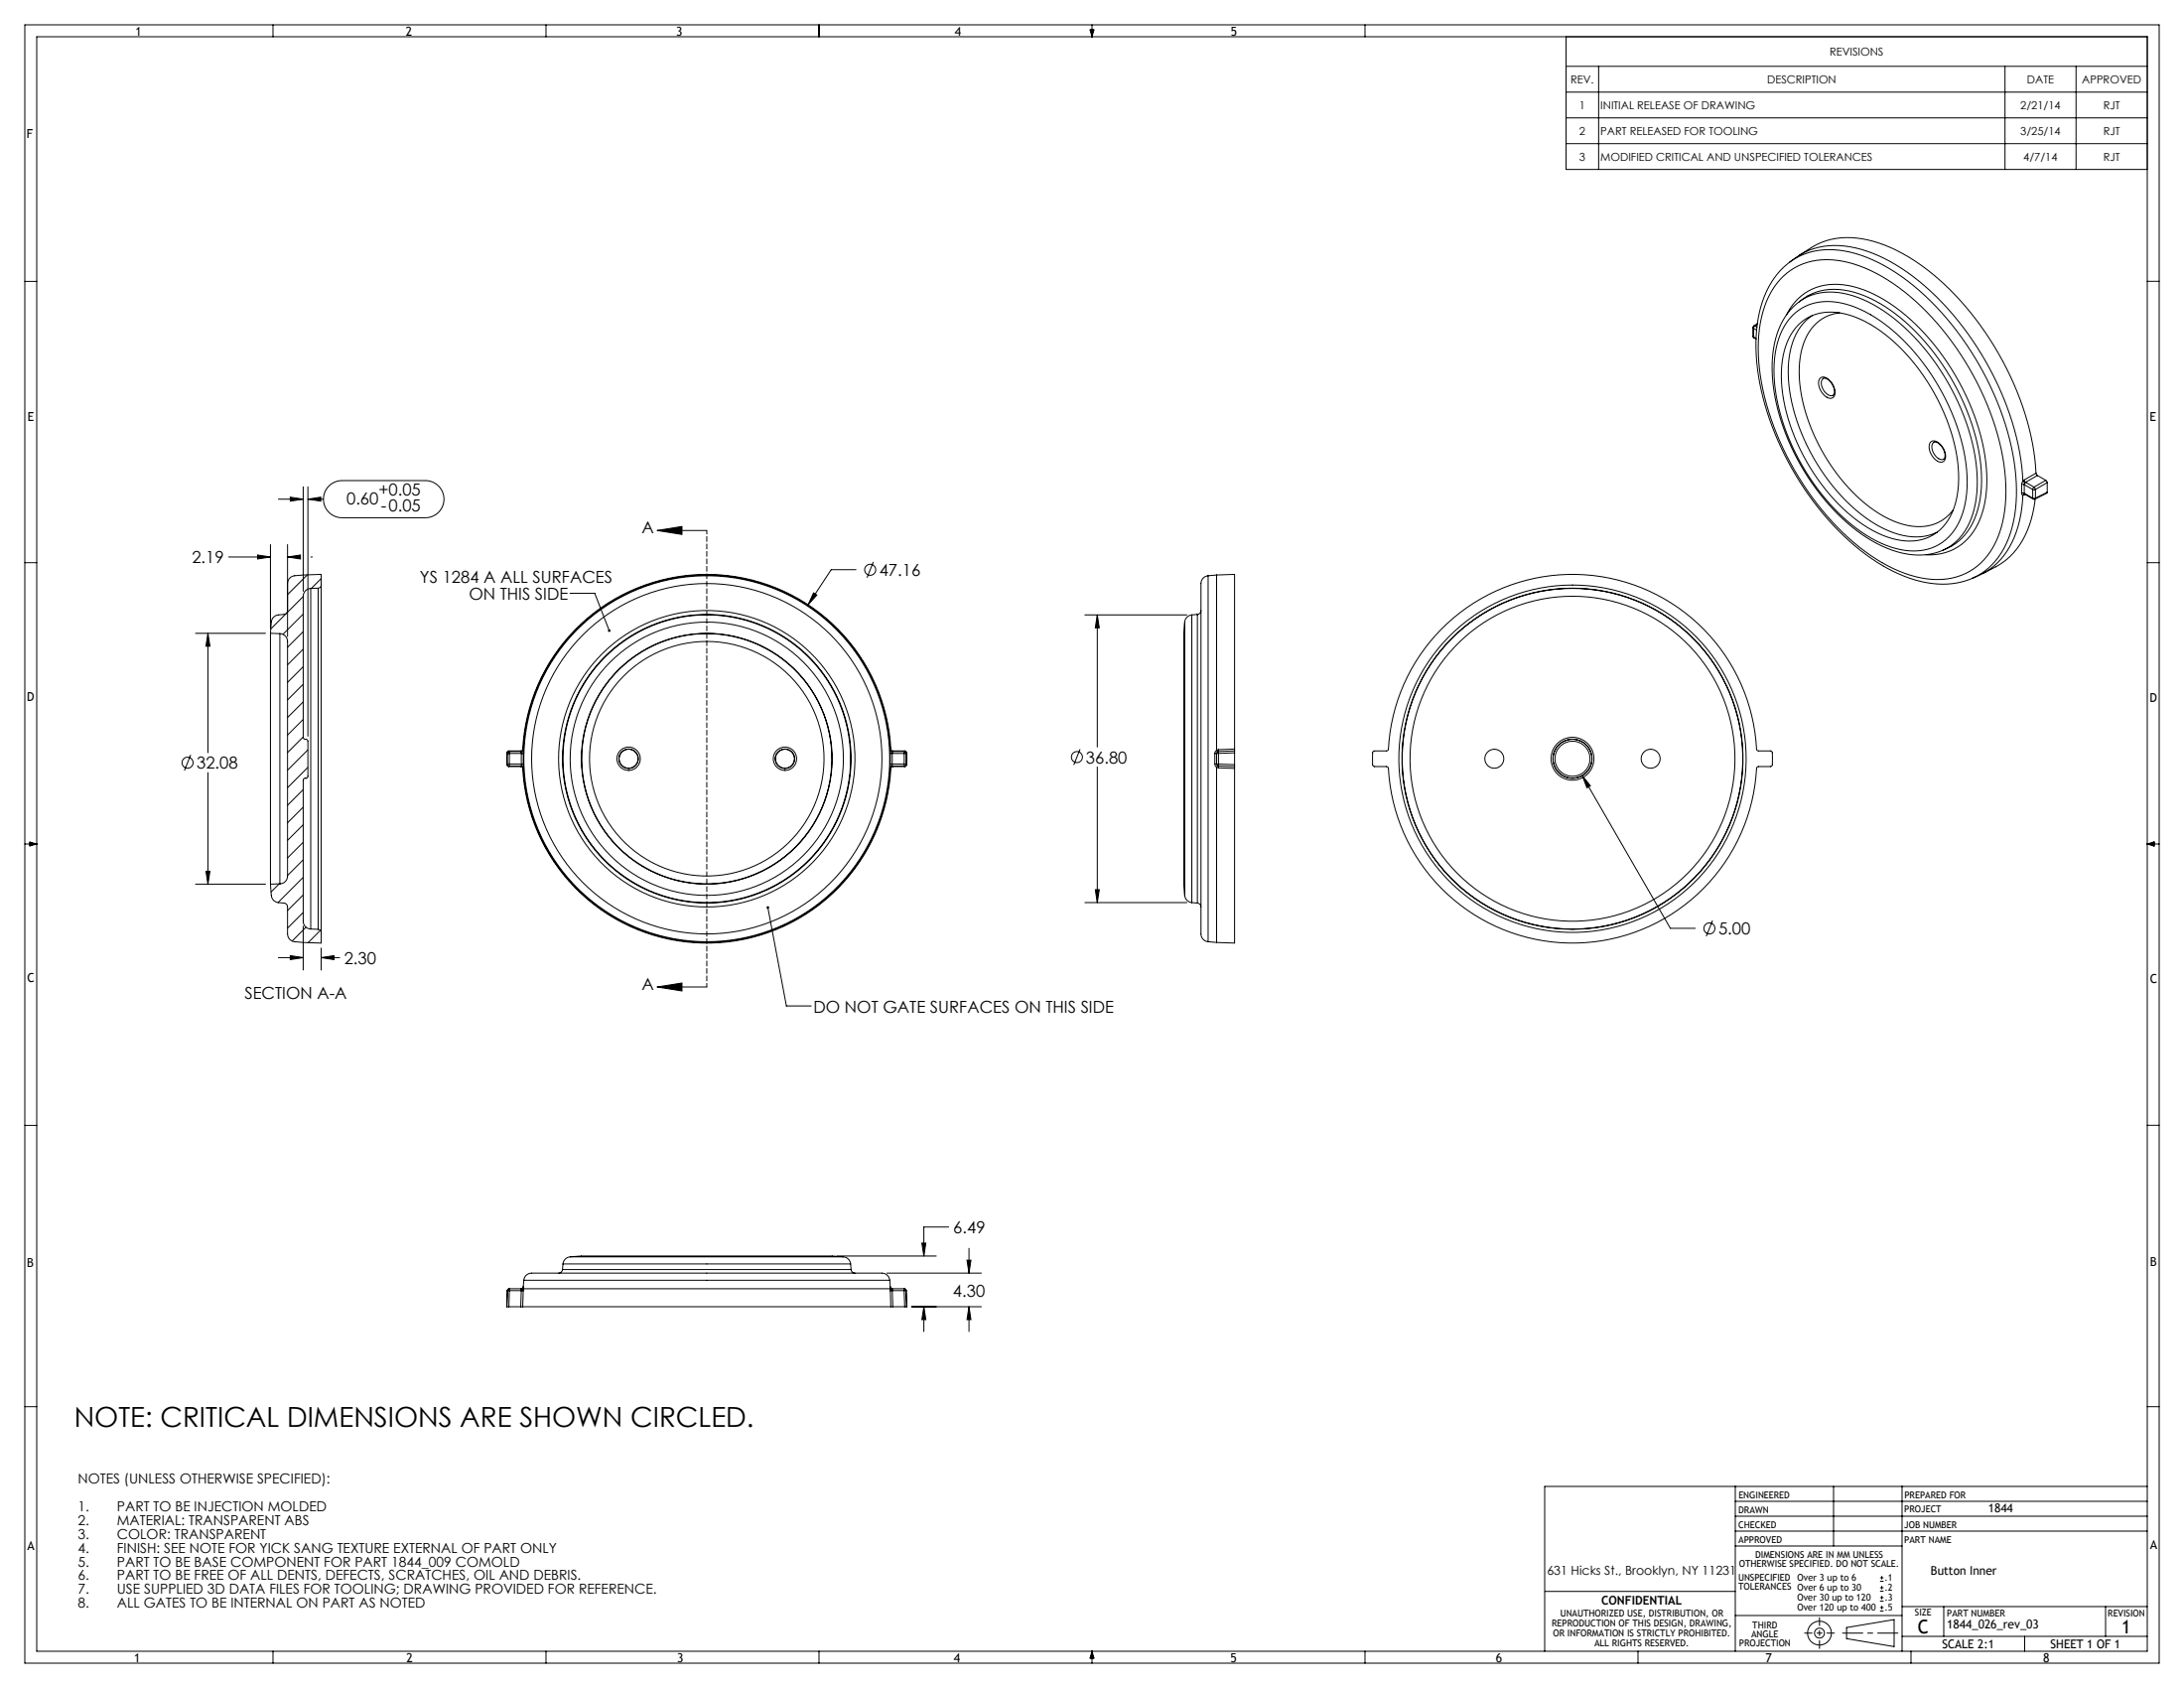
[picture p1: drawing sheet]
<svg xmlns="http://www.w3.org/2000/svg" width="559mm" height="432mm" viewBox="0 0 559 432" stroke-linecap="round" stroke-linejoin="round" font-family="sans-serif">
<g fill="none" stroke="#000" stroke-width=".25">
<path d="M6.3 6.4h546.1v419h-546.1zM9.4 9.4h540v413h-540zM69.8 6.4v3M139.7 6.4v3M209.5 6.4v3M278.9 7.6h1l-.5 1.8zM279.1 7.6l.3 1.8M279.4 6.4v3M279.7 7.6l-.3 1.8M349.2 6.4v3M400.7 9.4v33.9h148.7M400.7 17h148.7"/>
<path d="M409 17v26.3M513 17v26.3M531.2 17v26.3M400.7 30.2h148.7M400.7 36.8h148.7M400.7 23.6h148.7M6.3 72h3.1M456.3 70.7a17.1 17.1 0 0 1 16.6-3.6 45.5 45.5 0 0 1 21.5 14.2 72.3 72.3 0 0 1 18.7 40.9 30.4 30.4 0 0 1-3.9 18.9 16.3 16.3 0 0 1-17.6 6.8 41.7 41.7 0 0 1-20.1-11.7 73.1 73.1 0 0 1-21.3-41.9 32.8 32.8 0 0 1 3-19.7l1.4-2.1zM458 67a21.9 21.9 0 0 0-8.1 14.4 54.5 54.5 0 0 0 4.3 29.6 72.2 72.2 0 0 0 25.9 32.7 31.7 31.7 0 0 0 18.1 5.7 18.1 18.1 0 0 0 6.6-1.5M458 67a18.2 18.2 0 0 1 16.7-3.6 45.2 45.2 0 0 1 20.8 12.6 76.7 76.7 0 0 1 21.8 43.4l.3 3.7M458 67a18.7 18.7 0 0 1 16.7-2.2 50.8 50.8 0 0 1 23.3 16.5 75.1 75.1 0 0 1 17.8 40.4 32.6 32.6 0 0 1-3.7 19.6 16.5 16.5 0 0 1-7.3 6.6M458.9 78.4a13.8 13.8 0 0 1 13.8-3.1 38.1 38.1 0 0 1 18.1 12.1 58.9 58.9 0 0 1 15.1 34 23.3 23.3 0 0 1-3.8 15.4 13.9 13.9 0 0 1-14.1 4.9 34.4 34.4 0 0 1-17.8-10.2 58.2 58.2 0 0 1-16.7-34.9 24.7 24.7 0 0 1 3.9-16.5z"/>
<path d="M460.3 65.3l3.2-2a19 19 0 0 1 15.9-1.5 49.3 49.3 0 0 1 22.1 15.1 76.1 76.1 0 0 1 19.3 42.3l.1 1.8M460.4 77.1a14.5 14.5 0 0 1 13.9-2.4 40.3 40.3 0 0 1 19.4 14.1 57.9 57.9 0 0 1 13.3 32.8 22.4 22.4 0 0 1-4.2 15.1 13.5 13.5 0 0 1-5.7 4.1M549.4 72h3M448.5 83.8v2.2M448.5 86l.3 .4M448.5 83.8l.2 .2M448.5 86l.2 .2M448.7 84v2.2M448.7 86.2l.1 .2M448.7 84l.7 .4M448.7 86.2l.6 .4M448.7 83.4l-.2 .4"/>
<path d="M448.7 83.4h.3M448.8 86.4l.5 .3M449 83.4l-.3 .6M449 83.4l.5 .3M449.6 83l-.6 .4M449.6 82.8l-.9 .6M457.1 80.5a13.7 13.7 0 0 1 15.8-7.5 36.5 36.5 0 0 1 18.5 11.2 61.1 61.1 0 0 1 16.9 35.8 24.5 24.5 0 0 1-4.1 17 13.3 13.3 0 0 1-11.4 4.9M458.6 80.7a13.3 13.3 0 0 1 13.6-2.9 38.2 38.2 0 0 1 18.8 13.7 54 54 0 0 1 12.3 31.8 19.7 19.7 0 0 1-4.7 14.1 13.3 13.3 0 0 1-13.6 2.9 38.2 38.2 0 0 1-18.8-13.7 54 54 0 0 1-12.3-31.8 19.7 19.7 0 0 1 4.7-14.1zM460.3 82.9a12.3 12.3 0 0 1 12-2.5 34.6 34.6 0 0 1 16.9 11.8 50.7 50.7 0 0 1 11.9 28.9 18.9 18.9 0 0 1-4.1 13.8 12.3 12.3 0 0 1-13 2.8 36.5 36.5 0 0 1-17.9-13.7 49.4 49.4 0 0 1-10.3-27.6 18 18 0 0 1 4.5-13.5zM463.7 80.7a14.3 14.3 0 0 0-5.9 10.6 42.5 42.5 0 0 0 6.3 25.9 44.6 44.6 0 0 0 17.9 18.1 15.4 15.4 0 0 0 13.7 .8M465.6 96.8a1.84 1.84 0 0 1 2.7 .7 3.4 3.4 0 0 1 .8 4.2 2.08 2.08 0 0 1-2.8-1.1 3.5 3.5 0 0 1-.7-3.8zM466.5 96.8a2.34 2.34 0 0 0 .3 3.3 1.85 1.85 0 0 0 2.2 1"/>
<path d="M466.5 96.8a3.1 3.1 0 0 1 2.9 3.2l-.1 .6-.3 .5M470.7 80a11.2 11.2 0 0 0-9.6 9 33 33 0 0 0 2.1 20 46.8 46.8 0 0 0 17.7 22.5 17 17 0 0 0 13.5 2.7 10.3 10.3 0 0 0 5.4-3.8M493.9 113.1a1.84 1.84 0 0 1 2.7 .7 3.4 3.4 0 0 1 .7 4.2 2.08 2.08 0 0 1-2.7-1 3.5 3.5 0 0 1-.7-3.9zM494.6 113.3a1.12 1.12 0 0 1 1.7 .3 2.98 2.98 0 0 1 1 3.9 2.66 2.66 0 0 1-2.9-2.4l-.1-.8zM69.2 139.3v21.4M71.2 127.7h6.4M73.6 139.3v23.5M74.3 127.2l3.3 .5-3.3 .5zM77.6 124.5v26.8M78.8 127.7l3.3-.5v1zM78.8 124.5v63.8M78.8 127.7h4"/>
<path d="M84.1 124.3l1.3-.9 1.8-.5h21.6a4.8 4.8 0 0 1 4.8 4.8 4.8 4.8 0 0 1-4.8 4.7h-21.3a4.8 4.8 0 0 1-4.4-2.9 4.8 4.8 0 0 1 1-5.2zM168.1 135.7h12.7M168.1 135.7l6.4-1v2zM517.2 124v2.1M517.2 126.1l.4 .5M517.2 124h.7M517.2 126.1l.7 .1M517.6 126.7a25.5 25.5 0 0 1-6.5 17.3 17.8 17.8 0 0 1-6.3 3.9M517.6 123.1h.1M517.6 123.1l-.4 .9M517.6 126.6v.1M517.6 123.1l.5 .4"/>
<path d="M517.9 124v2.2M517.9 126.2l.1 .2M517.9 124l2.2 1.2M517.9 126.2l2.2 1.2M517.9 122.8l-.3 .3M517.9 122.8l.4 .6M517.9 126.6l-.3 .1M518 126.4h.1M518 126.4l-.4 .2M518 126.4l-.1 .2M518 126.4l2.2 1.3M518.1 123.5l-.2 .5"/>
<path d="M518.1 126.5l-.2 .1M518.3 123.4l-.2 .1M518.3 123.4l2.1 1.2M520.1 127.4h.7M520.1 125.2v2.2M520.1 127.4l.1 .3M520.2 127.7h.5M520.4 124.6l-.3 .6M520.4 124.6l.4 .6M520.7 127.7a22.3 22.3 0 0 1-8.3 16.2l-5.1 2.8M520.8 125.2h-.7M520.8 125.2v2.2"/>
<path d="M520.8 127.4l-.1 .3M520.9 121l-3 1.8M520.9 121l.4 .6M521.3 121.6l-3 1.8M521.3 121.6l2.1 1.3M523.4 122.9l.4 .6M523.4 122.9l-3 1.7M523.8 125.9l-.1 .3-3 1.5M523.8 123.5l-3 1.7M523.8 125.9l-3 1.5M523.8 123.5v2.4M6.3 143.9h3.1"/>
<path d="M58.5 142.5h10.7M65.9 142l3.3 .5-3.3 .5zM73.6 142.5l3.3-.5v1zM73.6 142.5h3.2M73.6 156.2a1 1 0 0 1-.9 1 3.7 3.7 0 0 0-2.4 .5 4 4 0 0 0-1 3.2l-.1 1.1M73.6 149.3a2 2 0 0 1 1.8-2l6.8-.4v2.8M77.6 152.6l-8.3 8.3M77.6 157.1l-5.2 5.2M78.6 147.1l-5 5M79.5 150.5a2 2 0 0 0-1.9 2v36.1l.2 .4 .8 .2 .2 .4v9.1l-.3 .3-.7 .2-.2 .4v36.1a2 2 0 0 0 1.9 2M79.5 150.5v87.2M79.5 142.5h.4"/>
<path d="M81.4 150.5v87.2M81.4 150.5h-1.9M82.2 148l-2.5 2.5M82.2 149.7a.8 .8 0 0 1-.8 .8M82.2 149.7v88.8M145.8 151.8h6.4l3.7 9.5M208.2 151.7l.8 .5-2.2 2.5zM219 145.7h-6.3l-5.9 9M223.5 143.7l-1.7 4.1M277.6 157.3h26.1M280.8 157.3l.5 3.3h-1.1zM280.8 157.3v33.8"/>
<path d="M303.1 159.1l-.2 2.9v64.2l.2 2.8M303.1 159.1v69.9M304.9 157.3a2 2 0 0 0-1.8 1.8M304.9 157.3v73.6M306.4 157.2v73.8M306.4 157.2l-1.5 .1M307.3 156.2a1 1 0 0 1-.9 1M309.1 147.3a2.23 2.23 0 0 0-1.8 2.7v88.1a2.23 2.23 0 0 0 1.8 2.8M309.1 147.3v93.6M311.3 147.1v44.8M311.3 147.1l4.6-.2v44.7M311.3 147.1l-2.2 .2"/>
<path d="M549.4 143.9h3M50 162h17.9M53.2 162l.5 3.3h-1zM53.2 162v30.5M69.2 162v64.2M69.2 162l2.4 .1M71.6 162.1a2 2 0 0 1 2 2v60a2 2 0 0 1-2 2M71.6 162.1v64M77.6 161.6l-4 4M77.6 166.1l-4 4M77.6 170.6l-4 4M77.6 175l-4 4"/>
<path d="M77.6 179.5l-4 4M368.7 161a47.2 47.2 0 0 1 50.5-11 47.2 47.2 0 0 1 30.3 41.9l.4 .2h3.2l.3 .3 .1 .9v2.3l-.2 .4-3.4 .1-.3 .2a47.3 47.3 0 0 1-47.2 44.9 47.3 47.3 0 0 1-47.2-44.9l-.5-.2h-3.1l-.4-.3v-1v-2.2l.2-.4 3.3-.1 .4-.2a48.1 48.1 0 0 1 13.6-30.9zM48.8 193.1l-1.6 4M53.2 197.6v28.6M77.6 184l-4 4M77.6 188.5l-4 4M78.8 191.8l-5.2 5.2M78.8 196.3l-5.2 5.2M129.7 195.6l.2 .4 .3 .1M129.7 192.6l.1 .1M129.7 192.6v3M129.8 192.7v2.8"/>
<path d="M129.8 192.7h.5M129.8 195.5l.2 .3 .3 .1M129.8 195.5l-.1 .1M130.2 192.1l-.4 .2-.1 .3M130.2 192.1l.1 .1M130.2 196.1h3M130.2 192.1h3M130.3 192.7v2.7M130.3 195.4l-.5 .1M130.3 195.4v.5M130.3 192.2l-.3 .2-.2 .3M130.3 192.2v.5"/>
<path d="M130.3 192.2h3.1M130.3 192.7h3.1M130.3 195.4h3.1M130.3 195.9h3.1M130.3 195.9l-.1 .2M133.2 196.1l.4 .2 .1 .3M133.2 192.1l.2 .1M133.4 192.2v.1M133.4 195.9l.3 .2 .2 .3M133.4 195.9l-.2 .2M133.4 192.3v.4M133.4 195.9l.5 .4"/>
<path d="M133.4 195.9h.1M133.4 192.7h.5M133.4 195.4v.5M133.4 192.7v2.7M133.7 191.6l.2 .2M133.7 191.6a47.2 47.2 0 0 1 47.1-44.7 47.2 47.2 0 0 1 47.1 44.7M133.7 196.6a47.2 47.2 0 0 0 47.1 44.7 47.2 47.2 0 0 0 47.1-44.7M133.7 191.6l-.1 .4-.4 .1M133.9 191.8v.1M133.9 191.8l-.2 .3-.3 .1M133.9 196.4l-.2 .2M133.9 196.3h.1"/>
<path d="M133.9 191.9v.8M133.9 191.9l-.5 .4M133.9 196.3a47 47 0 0 0 46.9 44.8 47 47 0 0 0 47-44.8M133.9 191.9h.1M133.9 191.9a47 47 0 0 1 46.9-44.8 47 47 0 0 1 47 44.8M133.9 196.3v.1M133.9 195.4v.9M133.9 192.7v2.7M133.9 195.4h-.5M227.8 192.7v2.7M227.8 195.4v.9M227.8 195.4h.5"/>
<path d="M227.8 191.9h.1M227.8 196.3v.1M227.8 191.9v.8M227.8 196.3h.1M227.8 191.9l.5 .4M227.8 191.8l.2 .3 .3 .1M227.8 191.8v.1M227.8 196.4l.1 .2M227.9 191.6l-.1 .2M227.9 191.6l.2 .3 .3 .2M228.3 195.4v.5M228.3 192.7h-.5"/>
<path d="M228.3 192.7v2.7M228.3 192.7h3M228.3 195.4h3M228.3 195.9l-.5 .4M228.3 192.3v.4M228.3 195.9h.1M228.3 195.9l-.3 .2-.2 .3M228.3 192.2v.1M228.3 192.2h3M228.3 195.9h3M228.3 195.9l.1 .2M228.4 196.1l-.3 .1-.2 .4"/>
<path d="M228.4 192.1l-.1 .1M228.4 196.1h3.1M228.4 192.1h3.1M231.3 192.2v.5M231.3 192.2l.4 .2 .1 .3M231.3 192.7v2.7M231.3 195.4v.5M231.3 195.4l.5 .1M231.3 195.9l.2 .2M231.5 192.1l.3 .1 .2 .4M231.5 192.1l-.2 .1M231.8 192.7h-.5"/>
<path d="M231.8 195.5l-.1 .3-.4 .1M231.8 192.7v2.8M231.8 195.5l.2 .1M232 192.6l-.2 .1M232 195.6l-.1 .3-.4 .2M232 192.6v3M276.3 191.7l-1.6 4M280.8 196.2v34.7M310.8 195.4h.5M310.8 195.4l.5 .9M310.8 192.7v2.7M311.3 195.4l.5 .1"/>
<path d="M311.3 192.7v2.7M311.3 195.4l.1 .4 .4 .1M311.3 191.9h.1M311.3 196.3l.5 .1M311.3 192.7h-.5M311.3 196.3v44.8M311.3 191.9l.2 .4M311.3 196.3h.1M311.3 191.9l-.5 .8M311.5 195.9l-.2 .4M311.8 192.2v.5M311.8 195.5l4.1 .1"/>
<path d="M311.8 195.5v.4M311.8 192.7v2.8M311.8 192.7h-.5M311.8 192.2l-.4 .2-.1 .3M311.8 191.8v.4M311.8 196.4l4.1 .2M311.8 195.9v.5M311.8 191.8l-.5 .1M311.8 195.9l4.1 .2M315.9 192.6l-4.1 .1M315.9 192.1v.5M315.9 195.6v.5"/>
<path d="M315.9 192.6v3M315.9 191.6l-4.1 .2M315.9 191.6v.5M315.9 196.1v.5M315.9 196.6v44.7l-4.6-.2M315.9 192.1l-4.1 .1M404.8 198.4l2.1 2.6-.9 .5zM404.8 198.4l22.6 39.1h6.3M6.3 215.9h3.1M7.6 215.4l1.8 .5-1.8 .5zM7.6 215.6l1.8 .3M9.4 215.9l-1.8 .3"/>
<path d="M77.6 202l-4 4M77.6 206.5l-4 4M77.6 211l-4 4M77.6 215.5l-4 4M77.6 219.9l-4 4M549.4 215.9h3M549.4 215.9l1.8 .3M549.4 215.9l1.8-.6v1.2zM551.2 215.6l-1.8 .3M50 226.2h17.9M52.7 222.9h1l-.5 3.3zM69.2 226.2l.1 1.4a2.82 2.82 0 0 0 1.6 3.2l1.8 .2a1 1 0 0 1 .9 1v6.9a2 2 0 0 0 1.8 2l6.8 .4v-2.8"/>
<path d="M71.4 226.1l-2.1 2.1M71.6 226.1l-2.4 .1M77.6 236.9v11.2M77.6 224.4l-6.5 6.5M77.6 228.9l-4 4M77.6 233.4l-4 4M78.3 237.2l-3.5 3.5M79.5 237.7h1.9M81.4 237.7a.8 .8 0 0 1 .8 .8M82 238l-3.2 3.1M196.5 232.1l4.7 25.2h6.4M277.6 230.9h26.1"/>
<path d="M280.2 227.6h1.1l-.5 3.3zM303.1 229a2 2 0 0 0 1.8 1.9M304.9 230.9l1.5 .1M306.4 231a1 1 0 0 1 .9 1M438.2 235.5l-1.6 4M71.2 245h6.4M74.3 244.5l3.3 .5-3.3 .5zM82.2 245l3.3-.5v1zM82.2 242.5v5.6M82.2 245h4.7M168.1 252.5h12.7M168.1 252.5l6.4-1v2z"/>
<path d="M309.1 240.9l2.2 .2M6.3 287.9h3.1M549.4 287.9h3M235.9 318h1l-.5 3.3zM242.7 313.9h-6.3v7.4M247.9 319.3v6.4M129.7 334.3h.5M129.8 330.1l-.1 4.2M129.8 330.1h.1M129.8 330.1h.5M130.2 334.3h3M130.3 329.7l-.3 .1-.2 .3"/>
<path d="M130.3 329.7v.4M130.3 330.1l-.1 4.2M130.3 330.1h3.1M130.3 329.7h3.1M133.2 334.3h.5M133.4 330.1h.5M133.4 330.1l-.2 4.2M133.4 329.9v.2M133.4 329.7v.2M133.7 334.3h94.2M133.9 329.2l-.2 .3-.3 .2M133.9 329.2h.1"/>
<path d="M133.9 330.1l-.2 4.2M133.9 329.7l-.5 .2M133.9 329.7v.4M133.9 329.7h93.9M133.9 329.7h.1M133.9 329.2v.5M134 327.5a2.23 2.23 0 0 1 2.8-1.8h88.1a2.23 2.23 0 0 1 2.7 1.8M134 327.5h93.6M134 327.5l-.1 1.7M143.9 324.8a1 1 0 0 1-1 .9M143.9 324.8h73.9M144 323.3h73.6"/>
<path d="M144 323.3l-.1 1.5M145.9 321.5a2 2 0 0 0-1.9 1.8M145.9 321.5l2.9-.2h64.1l2.9 .2M145.9 321.5h69.9M214.2 321.3h25.4M215.8 321.5a2 2 0 0 1 1.8 1.8M217.6 323.3l.2 1.5M217.8 324.8a1 1 0 0 0 1 .9M226.9 325.7h24.2M227.6 327.5l.2 1.7M227.8 329.2v.5M227.8 329.2l.1 .3 .4 .2"/>
<path d="M227.8 329.2h.1M227.8 329.7v.4M227.8 329.7h.1M227.8 329.7l.5 .2M227.8 330.1l.1 4.2M227.8 330.1h.5M227.8 329.2l.2 .3 .3 .2M227.9 334.3h.5M228.3 329.7v.2M228.3 329.7h3M228.3 329.9v.2M228.3 330.1l.1 4.2"/>
<path d="M228.3 330.1h3M228.4 334.3h3.1M231.3 330.1h.5M231.3 329.7v.4M231.3 329.7h.1M231.3 330.1l.2 4.2M231.4 329.7l.3 .1 .2 .3M231.5 334.3h.5M231.8 330.1l.2 4.2M231.9 330.1h.1M231.9 330.1l.1 4.2M233.2 334.3h17.9"/>
<path d="M236.4 334.3l.5 3.3h-1zM236.4 334.3v6.3M247.4 322.4h1l-.5 3.3zM247.9 334.3l.5 3.3h-1zM247.9 334.3v6.3M6.3 359.8h3.1M549.4 359.8h3M444 384h105.4M444 387.9h105.4M444 380.2v42.2M444 395.5h42.7M444 391.7h105.4"/>
<path d="M469.1 380.2v15.3M486.7 380.2v42.2M549.4 380.2h-154.2v42.2M395.3 407.1h48.7M444 413.3h42.7M472.5 416.3l12.1-2v6.9l-12.1-2zM481 404.5h.9M481 403.6h.9M481 407h.9M481 406.1h.9M481 409.6h.9M481 408.7h.9"/>
<path d="M481 412.1h.9M481 411.2h.9M481.5 403.2v.8M481.5 405.7v.9M481.5 408.2v.9M481.5 410.8v.9M486.7 418.6h62.7M486.7 411h62.7M497.3 411v7.6M518 418.6v3.8M538.7 411v7.6M69.8 422.4v3"/>
<path d="M139.7 422.4v3M209.5 422.4v3M279.4 422.4v3M279.4 422.4l.5 1.8h-1zM279.4 422.4l.3 1.8M279.4 422.4l-.3 1.8M349.2 422.4v3M419.1 422.4v3M488.9 422.4v3"/>
<circle cx="222.6" cy="145.8" r="1.41"/>
<circle cx="48" cy="195.1" r="1.41"/>
<circle cx="160.8" cy="194.1" r="2.49"/>
<circle cx="160.8" cy="194.1" r="2.99"/>
<circle cx="160.8" cy="194.1" r="2.43"/>
<circle cx="180.8" cy="194.1" r="44.8"/>
<circle cx="180.8" cy="194.1" r="46.8"/>
<circle cx="180.8" cy="194.1" r="32.1"/>
<circle cx="180.8" cy="194.1" r="37.9"/>
<circle cx="180.8" cy="194.1" r="30"/>
<circle cx="180.8" cy="194.1" r="35"/>
<circle cx="180.8" cy="194.1" r="36.9"/>
<circle cx="180.8" cy="194.1" r="36.8"/>
<circle cx="180.8" cy="194.1" r="32"/>
<circle cx="200.8" cy="194.1" r="2.43"/>
<circle cx="200.8" cy="194.1" r="2.49"/>
<circle cx="200.8" cy="194.1" r="2.99"/>
<circle cx="275.5" cy="193.7" r="1.41"/>
<circle cx="382.3" cy="194.1" r="2.43"/>
<circle cx="402.3" cy="194.1" r="5"/>
<circle cx="402.3" cy="194.1" r="43.6"/>
<circle cx="402.3" cy="194.1" r="4.5"/>
<circle cx="402.3" cy="194.1" r="5.5"/>
<circle cx="402.3" cy="194.1" r="44.4"/>
<circle cx="402.3" cy="194.1" r="41.6"/>
<circle cx="422.3" cy="194.1" r="2.43"/>
<circle cx="437.4" cy="237.5" r="1.41"/>
<circle cx="465.5" cy="417.8" r="1.27"/>
<circle cx="465.5" cy="417.8" r="3"/>
</g>
<path d="M180.8 135.7v116.8" fill="none" stroke="#000" stroke-width=".25" stroke-dasharray="1.3 .6" stroke-dashoffset=".3"/>
<path d="M461.7 417.8h7.6" fill="none" stroke="#000" stroke-width=".25" stroke-dasharray="15.2 1.3 1.3 1.3" stroke-dashoffset="13.3"/>
<path d="M465.5 413.8v7.9" fill="none" stroke="#000" stroke-width=".25" stroke-dasharray="15.2 1.3 1.3 1.3" stroke-dashoffset="13.2"/>
<path d="M471.4 417.8h14.2" fill="none" stroke="#000" stroke-width=".25" stroke-dasharray="15.2 1.3 1.3 1.3" stroke-dashoffset="10.1"/>
<g fill="#000">
<path d="M168.1 135.7l6.4-1v2zM168.1 252.5l6.4-1v2zM155.7 161.1l-.1 .4 .4 .1-.1-.3 .2 .3 .1-.4zM196.3 231.9a.34 .34 0 0 0 0 .5 .34 .34 0 0 0 .5-.2 .34 .34 0 0 0-.4-.4l.1 .3-.1-.3z"/>
<path d="M208.2 151.7l-1.4 3 2.2-2.5zM280.2 227.6h1.1l-.5 3.3zM280.8 157.3l.5 3.3h-1.1zM235.9 318h1l-.5 3.3zM236.4 334.3l.5 3.3h-1zM247.4 322.4h1l-.5 3.3zM247.9 334.3l.5 3.3h-1zM53.2 162l.5 3.3h-1zM52.7 222.9h1l-.5 3.3zM82.2 245l3.3-.5v1zM74.3 244.5l3.3 .5-3.3 .5zM65.9 142l3.3 .5-3.3 .5zM73.6 142.5l3.3-.5v1zM78.8 127.7l3.3-.5v1zM74.3 127.2l3.3 .5-3.3 .5zM404.8 198.4l1.2 3.1 .9-.5z"/>
</g>
<text font-size="7.1" x="19" y="365">NOTE: CRITICAL DIMENSIONS ARE SHOWN CIRCLED.</text>
<g font-size="4.8">
<text x="490.7" y="417.9">C</text>
<text x="542.9" y="417.9">1</text>
</g>
<g font-size="4.2">
<text x="88.7" y="129">0.60</text>
<text x="96.9" y="126.8">+0.05</text>
<text x="97.5" y="130.9">-0.05</text>
<text x="164.2" y="136.4">A</text>
<text x="49.1" y="144.1">2.19</text>
<text x="107.4" y="149.1">YS 1284 A ALL SURFACES</text>
<text x="225" y="147.3">47.16</text>
<text x="120" y="153.3">ON THIS SIDE</text>
<text x="50.3" y="196.7">32.08</text>
<text x="277.9" y="195.2">36.80</text>
<text x="439.7" y="239.1">5.00</text>
<text x="88.1" y="246.6">2.30</text>
<text x="62.6" y="255.5">SECTION A-A</text>
<text x="164.2" y="253.2">A</text>
<text x="208.1" y="259">DO NOT GATE SURFACES ON THIS SIDE</text>
<text x="243.9" y="315.5">6.49</text>
<text x="243.8" y="331.7">4.30</text>
</g>
<g font-size="3.5">
<text x="19.9" y="379.5">NOTES (UNLESS OTHERWISE SPECIFIED):</text>
<text x="19.9" y="386.6">1.</text>
<text x="29.9" y="386.6">PART TO BE INJECTION MOLDED</text>
<text x="19.9" y="390.1">2.</text>
<text x="19.9" y="393.6">3.</text>
<text x="29.9" y="390.1">MATERIAL: TRANSPARENT ABS</text>
<text x="29.9" y="393.6">COLOR: TRANSPARENT</text>
<text x="19.9" y="397.2">4.</text>
<text x="19.9" y="400.7">5.</text>
<text x="29.9" y="397.2">FINISH: SEE NOTE FOR YICK SANG TEXTURE EXTERNAL OF PART ONLY</text>
<text x="29.9" y="400.7">PART TO BE BASE COMPONENT FOR PART 1844_009 COMOLD</text>
<text x="19.9" y="404.2">6.</text>
<text x="19.9" y="407.8">7.</text>
<text x="29.9" y="404.2">PART TO BE FREE OF ALL DENTS, DEFECTS, SCRATCHES, OIL AND DEBRIS.</text>
<text x="29.9" y="407.8">USE SUPPLIED 3D DATA FILES FOR TOOLING; DRAWING PROVIDED FOR REFERENCE.</text>
<text x="19.9" y="411.3">8.</text>
<text x="29.9" y="411.3">ALL GATES TO BE INTERNAL ON PART AS NOTED</text>
</g>
<g font-size="3.2">
<text x="34.6" y="9.1">1</text>
<text x="103.8" y="9.1">2</text>
<text x="173" y="9">3</text>
<text x="244.3" y="9.2">4</text>
<text x="314.9" y="9.1">5</text>
<text x="6.8" y="35.2">F</text>
<text x="7" y="107.6">E</text>
<text x="550" y="107.6">E</text>
<text x="6.9" y="179.3">D</text>
<text x="550" y="179.5">D</text>
<text x="7" y="251.3">C</text>
<text x="550.1" y="251.5">C</text>
<text x="550.1" y="324">B</text>
<text x="6.9" y="324">B</text>
<text x="7" y="396.4">A</text>
<text x="550.2" y="396.3">A</text>
<text x="395.8" y="402.8">631 Hicks St., Brooklyn, NY 11231</text>
<text x="34.4" y="425.2">1</text>
<text x="104" y="425.2">2</text>
<text x="173.3" y="425.2">3</text>
<text x="244" y="425.2">4</text>
<text x="314.9" y="425.2">5</text>
<text x="382.7" y="425.2">6</text>
<text x="451.8" y="425.2">7</text>
<text x="522.8" y="425.2">8</text>
</g>
<g font-size="3.1">
<text x="508.7" y="386.9">1844</text>
<text x="494" y="402.7">Button Inner</text>
<text x="409.7" y="410.5">CONFIDENTIAL</text>
<text x="498.1" y="416.6">1844_026_rev_03</text>
<text x="496.9" y="421.7">SCALE 2:1</text>
<text x="524.6" y="421.7">SHEET 1 OF 1</text>
</g>
<g font-size="2.8">
<text x="468.1" y="14.2">REVISIONS</text>
<text x="401.9" y="21.3">REV.</text>
<text x="452.2" y="21.3">DESCRIPTION</text>
<text x="518.6" y="21.3">DATE</text>
<text x="532.7" y="21.3">APPROVED</text>
<text x="404.1" y="27.9">1</text>
<text x="409.5" y="27.9">INITIAL RELEASE OF DRAWING</text>
<text x="516.9" y="27.9">2/21/14</text>
<text x="538.2" y="27.9">RJT</text>
<text x="404.1" y="34.5">2</text>
<text x="409.5" y="34.5">PART RELEASED FOR TOOLING</text>
<text x="516.9" y="34.5">3/25/14</text>
<text x="538.2" y="34.5">RJT</text>
<text x="404.1" y="41.1">3</text>
<text x="409.5" y="41.1">MODIFIED CRITICAL AND UNSPECIFIED TOLERANCES</text>
<text x="517.7" y="41.1">4/7/14</text>
<text x="538.2" y="41.1">RJT</text>
</g>
<g font-size="2.4">
<text x="444.8" y="383.2">ENGINEERED</text>
<text x="487.3" y="383.2">PREPARED FOR</text>
<text x="444.8" y="387">DRAWN</text>
<text x="487.3" y="386.9">PROJECT</text>
<text x="444.8" y="394.6">APPROVED</text>
<text x="444.8" y="390.8">CHECKED</text>
<text x="487.2" y="394.6">PART NAME</text>
<text x="487.2" y="390.8">JOB NUMBER</text>
<text x="444.9" y="400.9">OTHERWISE SPECIFIED. DO NOT SCALE.</text>
<text x="449.1" y="398.6">DIMENSIONS ARE IN MM UNLESS</text>
<text x="444.8" y="404.4">UNSPECIFIED</text>
<text x="444.8" y="406.7">TOLERANCES Over 6 up to 30</text>
<text x="459.9" y="404.5">Over 3 up to 6</text>
<text x="482.2" y="404.5">.1</text>
<text x="482.2" y="407">.2</text>
<text x="399.2" y="413.6">UNAUTHORIZED USE, DISTRIBUTION, OR</text>
<text x="459.9" y="409.6">Over 30 up to 120</text>
<text x="459.9" y="412.1">Over 120 up to 400</text>
<text x="482.2" y="409.6">.3</text>
<text x="482.2" y="412.1">.5</text>
<text x="490" y="413.4">SIZE</text>
<text x="498.1" y="413.4">PART NUMBER</text>
<text x="539.3" y="413.4">REVISION</text>
<text x="397.1" y="416.1">REPRODUCTION OF THIS DESIGN, DRAWING,</text>
<text x="397.4" y="418.7">OR INFORMATION IS STRICTLY PROHIBITED.</text>
<text x="448.1" y="418.9">ANGLE</text>
<text x="448.4" y="416.6">THIRD</text>
<text x="408" y="421.2">ALL RIGHTS RESERVED.</text>
<text x="445" y="421.2">PROJECTION</text>
</g>
</svg>
